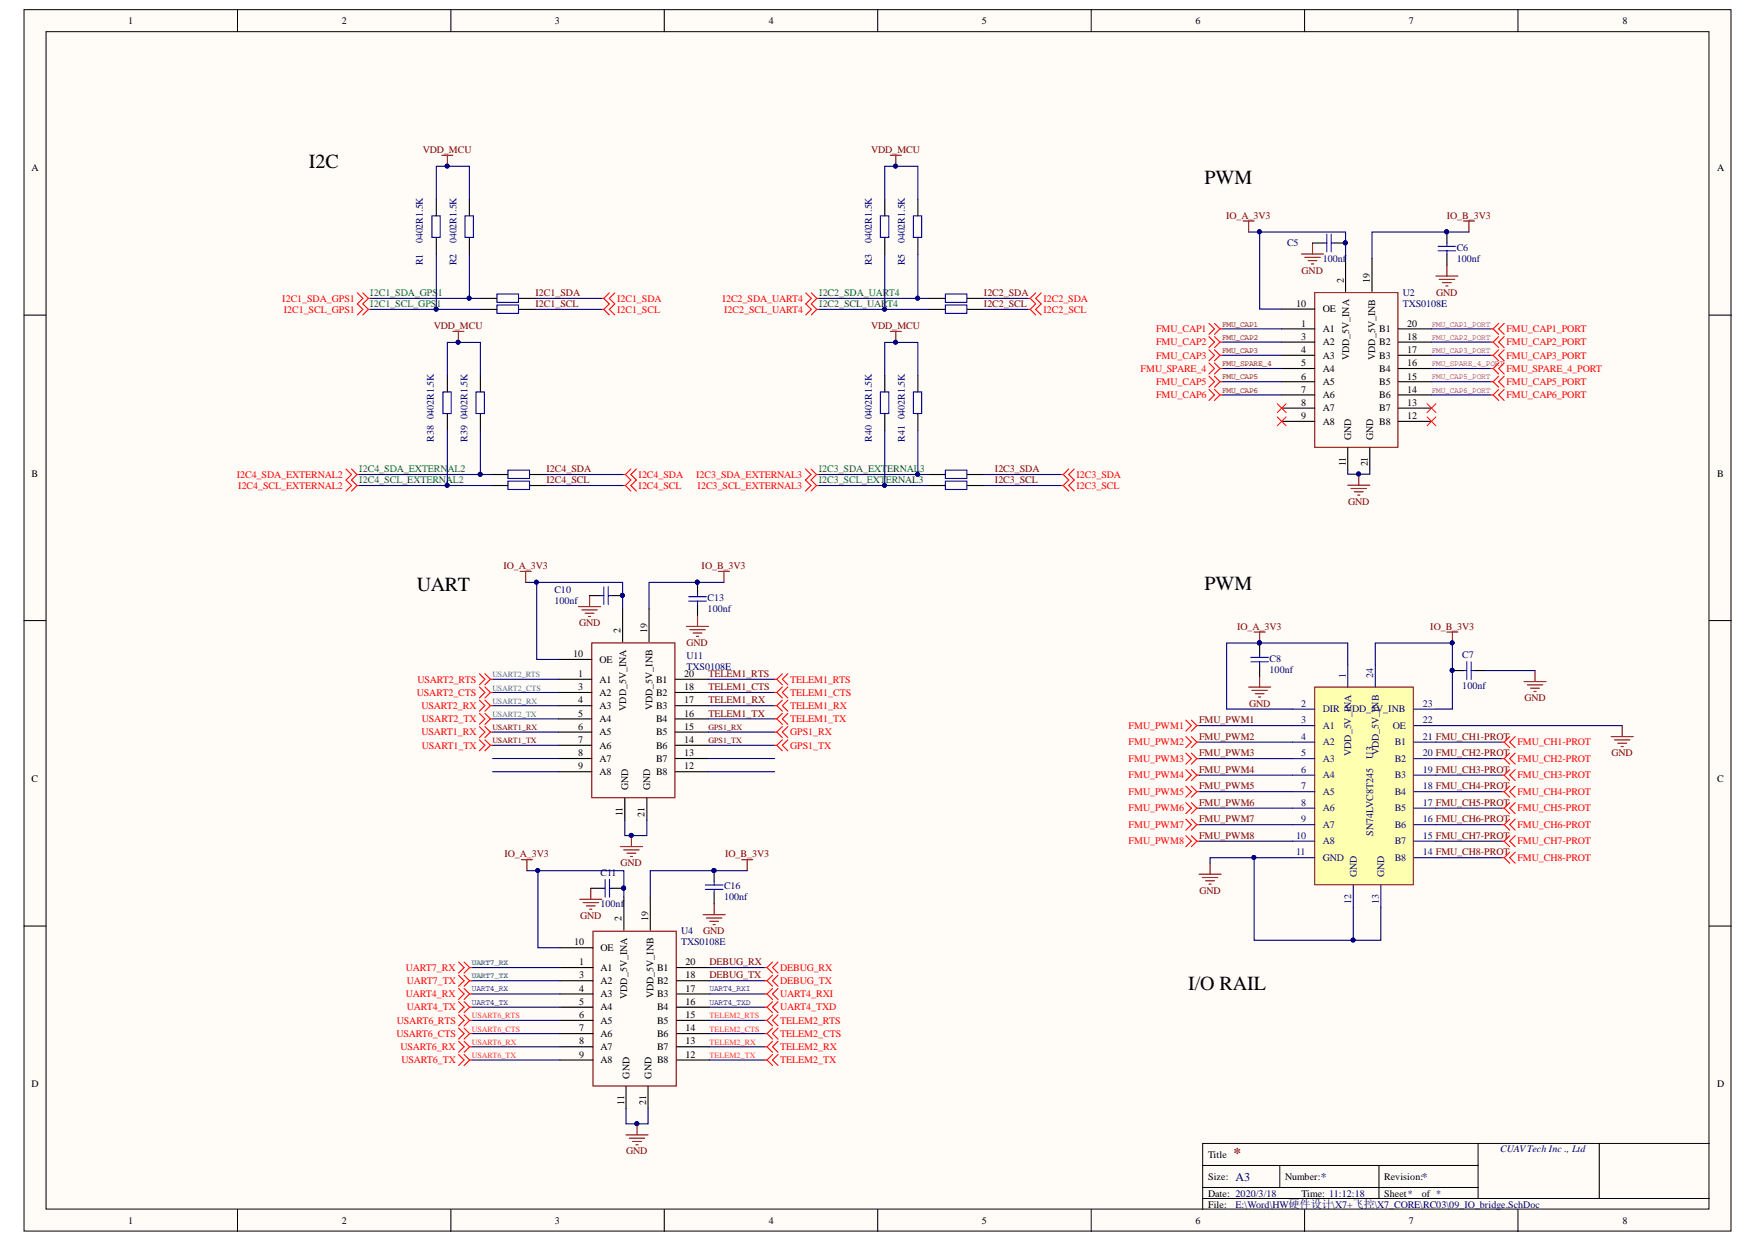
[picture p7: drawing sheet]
<svg xmlns="http://www.w3.org/2000/svg" width="297mm" height="210mm" viewBox="0 0 297 210" stroke-linecap="round" stroke-linejoin="round" font-family="sans-serif">
<g fill="#fffcf8" stroke="#000" stroke-width=".17">
<path d="M4.1 1.6h288.5v206.5h-288.5z"/>
<path d="M7.8 5.4h281.1v198.9h-281.1z"/>
</g>
<g fill="none" stroke="#000" stroke-width=".17">
<path d="M40.2 1.6v3.8M76.2 1.6v3.8M112.3 1.6v3.8M148.4 1.6v3.8M184.5 1.6v3.8M220.6 1.6v3.8M256.6 1.6v3.8M4.1 53.3h3.7M289 53.3h3.7M4.1 104.9h3.7M289 104.9h3.7M4.1 156.5h3.7"/>
<path d="M289 156.5h3.7M203.3 197h46.6M216.4 197v3.7M233.1 197v5.6M249.9 193.2v9.4M270.4 193.2h-67.1v11.2M289 193.2h-18.6v9.4M40.2 204.4v3.7M76.2 204.4v3.7M112.3 204.4v3.7M148.4 204.4v3.7M184.5 204.4v3.7"/>
<path d="M203.3 202.6h85.7M203.3 200.7h46.6M220.6 204.4v3.7M256.6 204.4v3.7"/>
</g>
<path d="M73 36.5h1.4v3.6h-1.4zM78.6 36.5h1.4v3.6h-1.4zM148.8 36.5h1.5v3.6h-1.5zM154.4 36.5h1.4v3.6h-1.4zM74.9 66.2h1.4v3.7h-1.4zM80.5 66.2h1.4v3.7h-1.4zM148.8 66.2h1.5v3.7h-1.5zM154.4 66.2h1.4v3.7h-1.4z" fill="none" stroke="#0000bf" stroke-width=".19"/>
<g fill="none" stroke="#000" stroke-width=".19">
<path d="M73.8 33.7v2.8M79.4 33.7v2.8M149.6 33.7v2.8M155.2 33.7v2.8M73.8 40.2v2.8M79.4 40.2v2.8M149.6 40.2v2.8M155.2 40.2v2.8M75.6 63.5v2.7M75.6 70v2.8M81.2 63.5v2.7M81.2 70v2.8"/>
<path d="M149.6 63.5v2.7M149.6 70v2.8M155.2 63.5v2.7M155.2 70v2.8M117.9 98.4v1.9M94.5 119.3h5.5M94.5 117h5.5M94.5 114.8h5.5M94.5 111.4h5.5M99.7 100.7h1.8M103.4 100.7h1.9M105.3 102.9v5.6"/>
<path d="M109.7 102.9v5.6M114.2 119.3h5.6M114.2 117h5.6M114.2 114.8h5.6M117.9 102.1v1.9M94.5 121.5h5.5M94.5 130.4h5.5M94.5 128.2h5.5M94.5 126h5.5M94.5 123.7h5.5M105.6 134.9v3.7M109.4 134.9v3.7"/>
<path d="M114.2 121.5h5.6M114.2 130.4h5.6M114.2 128.2h5.6M114.2 126h5.6M114.2 123.7h5.6M99.9 150.1h1.8M103.6 150.1h1.9M105.5 151.6v5.6M109.9 151.6v5.6M120.7 147.1v1.9M120.7 150.9v1.8M94.7 170.2h5.5"/>
<path d="M94.7 168h5.5M94.7 165.8h5.5M94.7 179.1h5.5M94.7 176.9h5.5M94.7 174.7h5.5M94.7 172.5h5.5M94.7 163.5h5.5M94.7 160.2h5.5M114.4 170.2h5.6M114.4 168h5.6M114.4 165.8h5.6M114.4 179.1h5.6"/>
<path d="M114.4 176.9h5.6M114.4 174.7h5.6M114.4 172.5h5.6M114.4 163.5h5.6M105.8 183.6v3.7M109.6 183.6v3.7"/>
</g>
<g fill="none" stroke="#800000" stroke-width=".19">
<path d="M74.7 26.2h1.9M75.6 26.2v1.9M150.5 26.2h1.9M151.4 26.2v1.9M76.6 56h1.8M77.5 56v1.9M150.5 56h1.9M151.4 56v1.9M87.9 96.6h1.9M88.9 96.6v1.8M121.5 96.6h1.8M122.4 96.6v1.8"/>
<path d="M97.8 102.5h3.7M98.4 103.1h2.6M98.9 103.6h1.5M99.5 104.2h.4M99.7 100.7v1.8M100 108.7h14.1v26.1h-14.1zM116.1 105.9h3.7M116.6 106.4h2.6M117.2 107h1.5M117.7 107.5h.4M117.9 104v1.9M88.1 145.3h1.9"/>
<path d="M89.1 145.3v1.8M98 152h3.7M98.6 152.5h2.6M99.1 153.1h1.5M99.7 153.7h.4M99.9 150.1v1.9M100.2 157.4h14.1v26.1h-14.1zM104.9 143.1h3.7M105.4 143.6h2.7M106 144.2h1.5M106.6 144.7h.3M106.7 141.2v1.9"/>
<path d="M118.9 154.6h3.7M119.4 155.1h2.6M120 155.7h1.5M120.5 156.3h.4M120.7 152.7v1.9M125.4 145.3h1.9M126.3 145.3v1.8M105.8 191.8h3.8M106.4 192.4h2.6M107 192.9h1.4M107.5 193.5h.4M107.7 189.9v1.9"/>
</g>
<g fill="#000080" stroke="#000080" stroke-width=".17">
<circle cx="75.6" cy="28.1" r=".34"/>
<circle cx="77.4" cy="57.8" r=".33"/>
<circle cx="151.4" cy="57.8" r=".33"/>
<circle cx="151.4" cy="28.1" r=".33"/>
<circle cx="105.2" cy="100.6" r=".33"/>
<circle cx="117.9" cy="98.4" r=".33"/>
<circle cx="106.7" cy="141.2" r=".34"/>
<circle cx="105.4" cy="150.1" r=".34"/>
<circle cx="120.7" cy="147.1" r=".34"/>
<circle cx="107.7" cy="189.9" r=".34"/>
</g>
<g fill="none" stroke="#00f" stroke-width=".19">
<path d="M102.1 99.2v2.9M102.8 99.2v2.9M101.5 100.7h.6M102.8 100.7h.6M116.4 100.8h3M116.4 101.6h3M117.9 100.3v.5M117.9 101.6v.5M101.7 150.1h.6M102.3 148.6v3M103 148.6v3M103 150.1h.6"/>
<path d="M119.2 149.6h3M119.2 150.3h3M120.7 149v.6M120.7 150.3v.6"/>
</g>
<path d="M222.3 116.1h16.6v33.4h-16.6z" fill="#ffffb0" stroke="#800000" stroke-width=".17"/>
<g fill="none" stroke="#11037f" stroke-width=".19">
<path d="M218.5 119.8h3.8M227.9 112.4v3.7M232.5 112.4v3.7M239 119.8h3.8M218.5 122.6h3.8M218.5 125.4h3.8M218.5 128.2h3.8M218.5 131h3.8M218.5 133.8h3.8M218.5 136.6h3.8M218.5 139.4h3.8M239 122.6h3.8"/>
<path d="M239 125.4h3.8M239 128.2h3.8M239 131h3.8M239 133.8h3.8M239 136.6h3.8M239 139.4h3.8M218.5 142.2h3.8M218.5 145h3.8M228.8 149.6v3.7M233.4 149.6v3.7M239 142.2h3.8M239 145h3.8"/>
</g>
<g fill="none" stroke="#800000" stroke-width=".19">
<path d="M210.2 37.4h1.8M211.1 37.4v1.8M247.4 37.4h1.9M248.3 37.4v1.8M220 42.9h3.8M220.6 43.5h2.6M221.1 44h1.5M221.7 44.6h.4M221.9 41.1v1.8M222.3 49.4h14v26.2h-14zM242.8 46.7h3.7M243.3 47.2h2.6"/>
<path d="M243.9 47.8h1.5M244.4 48.3h.4M244.6 44.8v1.9M227.9 82h3.7M228.4 82.6h2.6M229 83.1h1.5M229.5 83.7h.4M229.7 80.1v1.9M211.1 116.1h3.7M211.7 116.7h2.6M212 106.8h1.9M212.2 117.2h1.5"/>
<path d="M212.8 117.8h.3M213 106.8v1.9M213 114.3v1.8M244.6 106.8h1.9M245.5 106.8v1.9M257.7 115.2h3.7M258.2 115.7h2.6M258.8 116.3h1.5M259.3 116.9h.4M259.5 113.3v1.9M272.4 124.5h3.7M272.9 125h2.6"/>
<path d="M273.5 125.6h1.5M274.1 126.2h.3M274.2 122.6v1.9M202.7 147.7h3.7M203.3 148.3h2.6M203.8 148.9h1.5M204.4 149.4h.4M204.6 145.9v1.8"/>
</g>
<g fill="none" stroke="#000" stroke-width=".19">
<path d="M244.6 39.2v1.9M81.2 52.3h2.8M81.2 50.4h2.8M87.7 52.3h2.8M87.7 50.4h2.8M157 52.3h2.8M157 50.4h2.8M163.5 52.3h2.8M163.5 50.4h2.8M216.7 57.8h5.6M216.7 55.6h5.6M216.7 52.2h5.6"/>
<path d="M221.9 41.1h1.9M225.6 41.1h1.9M227.5 43.7v5.6M232 43.7v5.6M236.4 57.8h5.6M236.4 55.6h5.6M244.6 42.9v1.9M216.7 62.3h5.6M216.7 60h5.6M216.7 71.2h5.6M216.7 69h5.6M216.7 66.7h5.6"/>
<path d="M216.7 64.5h5.6M227.9 75.7v3.7M231.6 75.7v3.7M236.4 62.3h5.6M236.4 60h5.6M236.4 71.2h5.6M236.4 69h5.6M236.4 66.7h5.6M236.4 64.5h5.6M83.1 82.1h2.8M83.1 80.2h2.8M89.6 82.1h2.8"/>
<path d="M89.6 80.2h2.8M157 82.1h2.8M157 80.2h2.8M163.5 82.1h2.8M163.5 80.2h2.8M213 108.7v1.8M213 112.4v1.9M245.5 113.3h1.9M249.3 113.3h1.8"/>
</g>
<g fill="#000080" stroke="#000080" stroke-width=".17">
<circle cx="245.5" cy="113.3" r=".33"/>
<circle cx="212.9" cy="108.6" r=".33"/>
<circle cx="245.5" cy="108.6" r=".33"/>
<circle cx="227.4" cy="41" r=".33"/>
<circle cx="244.6" cy="39.2" r=".33"/>
<circle cx="229.7" cy="80.1" r=".34"/>
<circle cx="73.7" cy="52.3" r=".34"/>
<circle cx="79.3" cy="50.4" r=".33"/>
<circle cx="149.5" cy="52.3" r=".33"/>
<circle cx="155.1" cy="50.4" r=".34"/>
<circle cx="151.4" cy="28.1" r=".33"/>
<circle cx="155.1" cy="80.2" r=".34"/>
<circle cx="149.5" cy="82" r=".33"/>
<circle cx="106.7" cy="141.2" r=".34"/>
<circle cx="90.9" cy="147.1" r=".34"/>
<circle cx="107.7" cy="189.9" r=".34"/>
<circle cx="212" cy="144.9" r=".33"/>
<circle cx="228.7" cy="158.9" r=".34"/>
<circle cx="212.9" cy="39.2" r=".33"/>
<circle cx="117.9" cy="98.4" r=".33"/>
<circle cx="81.2" cy="80.2" r=".34"/>
<circle cx="75.6" cy="82" r=".34"/>
<circle cx="120.7" cy="147.1" r=".34"/>
<circle cx="90.7" cy="98.4" r=".33"/>
<circle cx="77.4" cy="57.8" r=".33"/>
<circle cx="75.6" cy="28.1" r=".34"/>
<circle cx="151.4" cy="57.8" r=".33"/>
<circle cx="105.2" cy="100.6" r=".33"/>
<circle cx="105.4" cy="150.1" r=".34"/>
</g>
<g fill="none" stroke="#00f" stroke-width=".19">
<path d="M224.3 39.6v3M225.1 39.6v3M223.8 41.1h.5M225.1 41.1h.5M243.1 41.6h3M243.1 42.4h3M244.6 41.1v.5M244.6 42.4v.5M211.5 111.1h2.9M211.5 111.8h2.9M213 110.5v.6M213 111.8v.6"/>
<path d="M247.4 113.3h.6M248 111.8v3M248.7 111.8v3M248.7 113.3h.6"/>
</g>
<path d="M84 51.5h3.7v1.5h-3.7zM84 49.7h3.7v1.4h-3.7zM159.8 51.5h3.7v1.5h-3.7zM159.8 49.7h3.7v1.4h-3.7zM85.9 79.5h3.6v1.4h-3.6zM159.8 79.5h3.7v1.4h-3.7zM85.9 81.3h3.6v1.4h-3.6zM159.8 81.3h3.7v1.4h-3.7z" fill="none" stroke="#0000bf" stroke-width=".19"/>
<path d="M215.9 68.2l1.5 1.5M215.9 70.5l1.5 1.5M217.4 68.2l-1.5 1.5M217.4 70.5l-1.5 1.5M241.3 68.2l1.5 1.5M241.3 70.5l1.5 1.5M242.8 68.2l-1.5 1.5M242.8 70.5l-1.5 1.5" fill="none" stroke="#f00" stroke-width=".17"/>
<g fill="none" stroke="#f00" stroke-width=".19">
<path d="M60.4 49.5l.9 .9-.9 1 .9 .9-.9 .9M61.3 49.5l1 .9M62.3 50.4h.3M62.3 52.3h.3M62.3 52.3l-1 .9M62.3 50.4l-1 1 1 .9M101.7 50.4h.4M101.7 52.3h.4M102.1 50.4l.9 1-.9 .9M102.1 52.3l.9 .9M103 49.5l-.9 .9M103.9 49.5l-.9 .9 .9 1-.9 .9 .9 .9"/>
<path d="M136.2 49.5l1 .9-1 1 1 .9-1 .9M137.2 49.5l.9 .9M138.1 50.4l-.9 1 .9 .9M138.1 50.4h.4M138.1 52.3l-.9 .9M138.1 52.3h.4M173.8 50.4h.4M173.8 52.3h.4M174.2 50.4l.9 1-.9 .9M174.2 52.3l.9 .9M175.1 49.5l-.9 .9M176 49.5l-.9 .9 .9 1-.9 .9 .9 .9"/>
<path d="M204.4 54.7l.9 .9-.9 .9M204.4 56.9l.9 .9-.9 .9M204.4 59.1l.9 .9-.9 1M205.3 54.7l1 .9M205.3 56.9l1 .9M205.3 59.1l1 .9M206.3 55.6h.3M206.3 57.8h.3M206.3 55.6l-1 .9M206.3 57.8l-1 .9M252.1 55.6h.3M252.1 57.8h.3"/>
<path d="M252.4 55.6l1 .9M252.4 57.8l1 .9M253.4 54.7l-1 .9M253.4 56.9l-1 .9M253.4 59.1l-1 .9M254.3 54.7l-.9 .9 .9 .9M254.3 56.9l-.9 .9 .9 .9M254.3 59.1l-.9 .9 .9 1M58.5 79.3l.9 .9-.9 .9 .9 1-.9 .9M59.4 79.3l1 .9M106.7 79.3l-1 .9M107.6 79.3l-.9 .9 .9 .9-.9 1 .9 .9"/>
<path d="M136.2 79.3l.9 .9-.9 .9 .9 1-.9 .9M137.1 79.3l.9 .9M180.7 79.3l-.9 .9M181.6 79.3l-.9 .9 .9 .9-.9 1 .9 .9M204.4 61.4l.9 .9-.9 .9M204.4 63.6l.9 .9-.9 .9M204.4 65.8l.9 .9-.9 1M205.3 61.4l1 .9M205.3 63.6l1 .9M205.3 65.8l1 .9M206.3 60h.3M206.3 62.3h.3"/>
<path d="M206.3 64.5h.3M206.3 66.7h.3M206.3 60l-1 1M206.3 62.3l-1 .9M206.3 64.5l-1 .9M206.3 66.7l-1 1M252.1 60h.3M252.1 62.3h.3M252.1 64.5h.3M252.1 66.7h.3M252.4 60l1 1M252.4 62.3l1 .9"/>
<path d="M252.4 64.5l1 .9M252.4 66.7l1 1M253.4 61.4l-1 .9M253.4 63.6l-1 .9M253.4 65.8l-1 .9M254.3 61.4l-.9 .9 .9 .9M254.3 63.6l-.9 .9 .9 .9M254.3 65.8l-.9 .9 .9 1M60.4 80.2h.3M60.4 82.1h.3M60.4 80.2l-1 .9 1 1M60.4 82.1l-1 .9"/>
<path d="M105.4 80.2h.3M105.4 82.1h.3M105.7 80.2l1 .9-1 1M105.7 82.1l1 .9M138 80.2l-.9 .9 .9 1M138 80.2h.4M138 82.1l-.9 .9M138 82.1h.4M179.4 80.2h.4M179.4 82.1h.4M179.8 80.2l.9 .9-.9 1M179.8 82.1l.9 .9"/>
<path d="M81 118.3l1 1-1 .9M81 116.1l1 .9-1 1M81 113.9l1 .9-1 .9M82 118.3l.9 1M82 116.1l.9 .9M82 113.9l.9 .9M82.9 119.3l-.9 .9M82.9 119.3h.4M82.9 117l-.9 1M82.9 117h.4M82.9 114.8l-.9 .9M82.9 114.8h.4"/>
<path d="M131 119.3h.3M131 117h.3M131 114.8h.3M131.3 119.3l1 .9M131.3 117l1 1M131.3 114.8l1 .9M132.3 118.3l-1 1M132.3 116.1l-1 .9M132.3 113.9l-1 .9M133.2 118.3l-.9 1 .9 .9M133.2 116.1l-.9 .9 .9 1M133.2 113.9l-.9 .9 .9 .9"/>
<path d="M81 125l1 1-1 .9M81 122.8l1 .9-1 1M81 120.6l1 .9-1 .9M82 125l.9 1M82 122.8l.9 .9M82 120.6l.9 .9M82.9 126l-.9 .9M82.9 126h.4M82.9 123.7l-.9 1M82.9 123.7h.4M82.9 121.5l-.9 .9M82.9 121.5h.4"/>
<path d="M131 126h.3M131 123.7h.3M131 121.5h.3M131.3 126l1 .9M131.3 123.7l1 1M131.3 121.5l1 .9M132.3 125l-1 1M132.3 122.8l-1 .9M132.3 120.6l-1 .9M133.2 125l-.9 1 .9 .9M133.2 122.8l-.9 .9 .9 1M133.2 120.6l-.9 .9 .9 .9"/>
<path d="M200.5 138.4l.9 1-.9 .9M200.5 135.7l.9 .9-.9 .9M200.5 132.9l.9 .9-.9 .9M200.5 130.1l.9 .9-.9 .9M200.5 127.3l.9 .9-.9 .9M200.5 124.5l.9 .9-.9 1M200.5 121.7l.9 .9-.9 1M201.4 138.4l.9 1M201.4 135.7l.9 .9M201.4 132.9l.9 .9M201.4 130.1l.9 .9M201.4 127.3l.9 .9"/>
<path d="M201.4 124.5l.9 .9M201.4 121.7l.9 .9M202.3 125.4h.4M202.3 128.2h.4M202.3 131h.4M202.3 133.8h.4M202.3 136.6h.4M202.3 139.4h.4M202.3 139.4l-.9 .9M202.3 136.6l-.9 .9M202.3 133.8l-.9 .9M202.3 131l-.9 .9"/>
<path d="M202.3 128.2l-.9 .9M202.3 125.4l-.9 1M202.3 122.6l-.9 1M202.3 122.6h.4M253.9 125.4h.4M253.9 128.2h.4M253.9 131h.4M253.9 133.8h.4M253.9 136.6h.4M253.9 139.4h.4M254.3 125.4l.9 1M254.3 128.2l.9 .9"/>
<path d="M254.3 131l.9 .9M254.3 133.8l.9 .9M254.3 136.6l.9 .9M254.3 139.4l.9 .9M255.2 124.5l-.9 .9M255.2 127.3l-.9 .9M255.2 130.1l-.9 .9M255.2 132.9l-.9 .9M255.2 135.7l-.9 .9M255.2 138.4l-.9 1M256.2 124.5l-1 .9 1 1M256.2 127.3l-1 .9 1 .9"/>
<path d="M256.2 130.1l-1 .9 1 .9M256.2 132.9l-1 .9 1 .9M256.2 135.7l-1 .9 1 .9M256.2 138.4l-1 1 1 .9M200.5 141.2l.9 1-.9 .9M201.4 141.2l.9 1M202.3 142.2h.4M202.3 142.2l-.9 .9M253.9 142.2h.4M253.9 145h.4M254.3 142.2l.9 .9M254.3 145l.9 .9"/>
<path d="M255.2 141.2l-.9 1M255.2 144l-.9 1M256.2 141.2l-1 1 1 .9M256.2 144l-1 1 1 .9M77.5 162.6l1 .9-1 1M77.5 164.8l1 1-1 .9M77.5 167.1l1 .9-1 .9M77.5 169.3l1 .9-1 .9M77.5 171.5l1 1-1 .9M77.5 173.8l1 .9-1 .9M77.5 176l1 .9-1 .9M77.5 178.2l1 .9-1 1"/>
<path d="M78.5 162.6l.9 .9M78.5 164.8l.9 1M78.5 167.1l.9 .9M78.5 169.3l.9 .9M78.5 171.5l.9 1M78.5 173.8l.9 .9M78.5 176l.9 .9M78.5 178.2l.9 .9M79.4 163.5h.4M79.4 165.8h.4M79.4 168h.4M79.4 170.2h.4"/>
<path d="M79.4 172.5h.4M79.4 174.7h.4M79.4 176.9h.4M79.4 179.1h.4M79.4 163.5l-.9 1M79.4 165.8l-.9 .9M79.4 168l-.9 .9M79.4 170.2l-.9 .9M79.4 172.5l-.9 .9M79.4 174.7l-.9 .9M79.4 176.9l-.9 .9M79.4 179.1l-.9 1"/>
<path d="M129.3 163.5h.4M129.3 165.8h.4M129.3 168h.4M129.3 170.2h.4M129.3 172.5h.4M129.3 174.7h.4M129.3 176.9h.4M129.3 179.1h.4M129.7 163.5l.9 1M129.7 165.8l.9 .9M129.7 168l.9 .9M129.7 170.2l.9 .9"/>
<path d="M129.7 172.5l.9 .9M129.7 174.7l.9 .9M129.7 176.9l.9 .9M129.7 179.1l.9 1M130.6 162.6l-.9 .9M130.6 164.8l-.9 1M130.6 167.1l-.9 .9M130.6 169.3l-.9 .9M130.6 171.5l-.9 1M130.6 173.8l-.9 .9M130.6 176l-.9 .9M130.6 178.2l-.9 .9"/>
<path d="M131.5 162.6l-.9 .9 .9 1M131.5 164.8l-.9 1 .9 .9M131.5 167.1l-.9 .9 .9 .9M131.5 169.3l-.9 .9 .9 .9M131.5 171.5l-.9 1 .9 .9M131.5 173.8l-.9 .9 .9 .9M131.5 176l-.9 .9 .9 .9M131.5 178.2l-.9 .9 .9 1"/>
</g>
<g fill="none" stroke="#000080" stroke-width=".19">
<path d="M73.8 33.7v-5.6h5.6v5.6M149.6 33.7v-5.6h5.6v5.6M211.1 39.2h16.4v4.5M213 39.2v13h3.7M248.3 39.2h-16.3v4.5M62.6 52.3h18.6M62.6 50.4h18.6M73.8 43v9.3M79.4 43v7.4M90.5 50.4h11.2M90.5 52.3h11.2M138.5 52.3h18.5"/>
<path d="M138.5 50.4h18.5M149.6 43v9.3M155.2 43v7.4M166.3 50.4h7.5M166.3 52.3h7.5M206.6 55.6h10.1M206.6 57.8h10.1M242 55.6h10.1M242 57.8h10.1M75.6 72.8v9.3h7.5M75.6 63.5v-5.6h5.6v5.6M81.2 72.8v7.4h1.9"/>
<path d="M149.6 72.8v9.3h7.4M149.6 63.5v-5.6h5.6v5.6M155.2 72.8v7.4h1.8M206.6 66.7h10.1M206.6 60h10.1M206.6 64.5h10.1M206.6 62.3h10.1M227.9 79.4v.7h3.7v-.7M242 66.7h10.1M242 60h10.1M242 64.5h10.1M242 62.3h10.1"/>
<path d="M60.7 80.2h20.5M60.7 82.1h14.9M88.9 98.4h16.4v4.5M90.7 98.4v13h3.8M92.4 80.2h13M92.4 82.1h13M122.4 98.4h-12.7v4.5M138.4 80.2h16.8M138.4 82.1h11.2M166.3 80.2h13.1M166.3 82.1h13.1M83.3 117h11.2"/>
<path d="M83.3 119.3h11.2M83.3 114.8h11.2M119.8 117h11.2M119.8 119.3h11.2M119.8 114.8h11.2M227.9 112.4v-3.7h-20.5v11.1h11.1M232.5 112.4v-3.7h13v11.1h-2.7M251.1 113.3h8.4M83.3 121.5h11.2M83.3 130.4h11.2M83.3 128.2h11.2M83.3 126h11.2"/>
<path d="M83.3 123.7h11.2M105.6 138.6v2.6h3.8v-2.6M119.8 121.5h11.2M119.8 130.4h11.2M119.8 128.2h11.2M119.8 126h11.2M119.8 123.7h11.2M202.7 122.6h15.8M202.7 125.4h15.8M202.7 128.2h15.8M202.7 131h15.8M202.7 133.8h15.8"/>
<path d="M202.7 136.6h15.8M202.7 139.4h15.8M242.8 122.6h31.4M242.8 125.4h11.1M242.8 128.2h11.1M242.8 131h11.1M242.8 133.8h11.1M242.8 136.6h11.1M242.8 139.4h11.1M89.1 147.1h16.4v4.5M90.9 147.1v13.1h3.8M126.3 147.1h-16.4v4.5"/>
<path d="M202.7 142.2h15.8M212 145h-7.4v.9M218.5 145h-6.5v13.9h16.8v-5.6M233.4 153.3v5.6h-4.6M242.8 142.2h11.1M242.8 145h11.1M79.8 179.1h14.9M79.8 176.9h14.9M79.8 174.7h14.9M79.8 172.5h14.9M79.8 170.2h14.9M79.8 168h14.9"/>
<path d="M79.8 165.8h14.9M79.8 163.5h14.9M120 179.1h9.3M120 176.9h9.3M120 174.7h9.3M120 172.5h9.3M120 170.2h9.3M120 168h9.3M120 165.8h9.3M120 163.5h9.3M105.8 187.3v2.6h3.8v-2.6"/>
</g>
<g font-size="3.4">
<text x="52.2" y="28.3">I2C</text>
<text x="203.6" y="31">PWM</text>
<text x="70.5" y="99.8">UART</text>
<text x="203.6" y="99.7">PWM</text>
<text x="200.9" y="167.4">I/O RAIL</text>
</g>
<text font-size="2.5" fill="#800000" x="208.6" y="195.7">*</text>
<g font-size="2" fill="#000080">
<text x="208.9" y="199.5">A3</text>
<text x="223.3" y="199.5">*</text>
<text x="240.4" y="199.5">*</text>
</g>
<g font-size="1.7">
<text x="21.7" y="4.1">1</text>
<text x="57.8" y="4.1">2</text>
<text x="93.8" y="4.1">3</text>
<text x="130" y="4.1">4</text>
<text x="166" y="4.1">5</text>
<text x="202.1" y="4.1">6</text>
<text x="238.2" y="4.1">7</text>
<text x="274.3" y="4.1">8</text>
<text x="5.3" y="28.9">A</text>
<text x="290.3" y="28.9">A</text>
<text x="227.2" y="47.8" transform="rotate(-90 227.2 47.8)">2</text>
<text x="231.6" y="47.8" transform="rotate(-90 231.6 47.8)">19</text>
<text x="219.1" y="51.8">10</text>
<text x="223.6" y="52.8">OE</text>
<text x="220" y="59.7">4</text>
<text x="220" y="57.4">3</text>
<text x="220" y="55.2">1</text>
<text x="223.6" y="58.3">A2</text>
<text x="223.6" y="56.1">A1</text>
<text x="233.2" y="58.3">B2</text>
<text x="233.2" y="56.1">B1</text>
<text x="237.9" y="57.4">18</text>
<text x="237.9" y="59.7">17</text>
<text x="237.9" y="55.2">20</text>
<text x="220" y="61.9">5</text>
<text x="220" y="64.2">6</text>
<text x="223.6" y="62.8">A4</text>
<text x="223.6" y="60.6">A3</text>
<text x="223.6" y="65.1">A5</text>
<text x="228.1" y="60.9" transform="rotate(-90 228.1 60.9)">VDD_5V_INA</text>
<text x="232.5" y="60.8" transform="rotate(-90 232.5 60.8)">VDD_5V_INB</text>
<text x="233.2" y="60.6">B3</text>
<text x="233.2" y="62.8">B4</text>
<text x="233.2" y="65.1">B5</text>
<text x="237.9" y="61.9">16</text>
<text x="237.9" y="64.2">15</text>
<text x="220" y="70.8">9</text>
<text x="220" y="68.6">8</text>
<text x="220" y="66.4">7</text>
<text x="223.6" y="71.8">A8</text>
<text x="223.6" y="69.5">A7</text>
<text x="223.6" y="67.3">A6</text>
<text x="233.2" y="67.3">B6</text>
<text x="233.2" y="69.5">B7</text>
<text x="233.2" y="71.8">B8</text>
<text x="237.9" y="66.4">14</text>
<text x="237.9" y="68.6">13</text>
<text x="237.9" y="70.8">12</text>
<text x="228.4" y="74.4" transform="rotate(-90 228.4 74.4)">GND</text>
<text x="232.2" y="74.4" transform="rotate(-90 232.2 74.4)">GND</text>
<text x="5.3" y="80.6">B</text>
<text x="227.5" y="78.8" transform="rotate(-90 227.5 78.8)">11</text>
<text x="231.2" y="78.8" transform="rotate(-90 231.2 78.8)">21</text>
<text x="290.3" y="80.6">B</text>
<text x="104.9" y="106.9" transform="rotate(-90 104.9 106.9)">2</text>
<text x="109.4" y="106.9" transform="rotate(-90 109.4 106.9)">19</text>
<text x="96.9" y="111.1">10</text>
<text x="101.4" y="112">OE</text>
<text x="97.7" y="118.9">4</text>
<text x="97.7" y="116.7">3</text>
<text x="97.7" y="114.5">1</text>
<text x="101.4" y="119.8">A3</text>
<text x="101.4" y="117.6">A2</text>
<text x="101.4" y="115.4">A1</text>
<text x="110.9" y="117.6">B2</text>
<text x="110.9" y="119.8">B3</text>
<text x="110.9" y="115.4">B1</text>
<text x="115.7" y="116.7">18</text>
<text x="115.7" y="118.9">17</text>
<text x="115.7" y="114.5">20</text>
<text x="97.7" y="121.1">5</text>
<text x="97.7" y="125.6">7</text>
<text x="97.7" y="123.3">6</text>
<text x="101.4" y="122.1">A4</text>
<text x="101.4" y="124.3">A5</text>
<text x="105.8" y="120.1" transform="rotate(-90 105.8 120.1)">VDD_5V_INA</text>
<text x="110.3" y="120" transform="rotate(-90 110.3 120)">VDD_5V_INB</text>
<text x="110.9" y="122.1">B4</text>
<text x="110.9" y="124.3">B5</text>
<text x="115.7" y="121.1">16</text>
<text x="115.7" y="123.3">15</text>
<text x="115.7" y="125.6">14</text>
<text x="97.7" y="130">9</text>
<text x="97.7" y="127.8">8</text>
<text x="101.4" y="131">A8</text>
<text x="101.4" y="128.8">A7</text>
<text x="101.4" y="126.6">A6</text>
<text x="110.9" y="126.6">B6</text>
<text x="110.9" y="128.8">B7</text>
<text x="110.9" y="131">B8</text>
<text x="115.7" y="127.8">13</text>
<text x="115.7" y="130">12</text>
<text x="5.3" y="132.2">C</text>
<text x="105.2" y="138" transform="rotate(-90 105.2 138)">11</text>
<text x="106.2" y="133.6" transform="rotate(-90 106.2 133.6)">GND</text>
<text x="109.9" y="133.6" transform="rotate(-90 109.9 133.6)">GND</text>
<text x="290.3" y="132.2">C</text>
<text x="109" y="138.1" transform="rotate(-90 109 138.1)">21</text>
<text x="105.1" y="155.7" transform="rotate(-90 105.1 155.7)">2</text>
<text x="109.6" y="155.7" transform="rotate(-90 109.6 155.7)">19</text>
<text x="97" y="159.8">10</text>
<text x="101.5" y="160.7">OE</text>
<text x="97.9" y="167.6">4</text>
<text x="97.9" y="165.4">3</text>
<text x="97.9" y="163.2">1</text>
<text x="101.5" y="166.3">A2</text>
<text x="101.5" y="164.1">A1</text>
<text x="111.1" y="166.3">B2</text>
<text x="111.1" y="164.1">B1</text>
<text x="115.9" y="165.4">18</text>
<text x="115.9" y="167.6">17</text>
<text x="115.9" y="163.2">20</text>
<text x="97.9" y="169.8">5</text>
<text x="97.9" y="172.1">6</text>
<text x="101.5" y="170.8">A4</text>
<text x="101.5" y="168.6">A3</text>
<text x="101.5" y="173.1">A5</text>
<text x="106" y="168.8" transform="rotate(-90 106 168.8)">VDD_5V_INA</text>
<text x="110.5" y="168.7" transform="rotate(-90 110.5 168.7)">VDD_5V_INB</text>
<text x="111.1" y="168.6">B3</text>
<text x="111.1" y="170.8">B4</text>
<text x="111.1" y="173.1">B5</text>
<text x="115.9" y="169.8">16</text>
<text x="115.9" y="172.1">15</text>
<text x="97.9" y="178.8">9</text>
<text x="97.9" y="176.5">8</text>
<text x="97.9" y="174.3">7</text>
<text x="101.5" y="179.7">A8</text>
<text x="101.5" y="177.4">A7</text>
<text x="101.5" y="175.2">A6</text>
<text x="111.1" y="175.2">B6</text>
<text x="111.1" y="177.4">B7</text>
<text x="111.1" y="179.7">B8</text>
<text x="115.9" y="174.3">14</text>
<text x="115.9" y="176.5">13</text>
<text x="115.9" y="178.8">12</text>
<text x="5.3" y="183.8">D</text>
<text x="106.4" y="182.3" transform="rotate(-90 106.4 182.3)">GND</text>
<text x="110.2" y="182.3" transform="rotate(-90 110.2 182.3)">GND</text>
<text x="290.3" y="183.8">D</text>
<text x="105.5" y="186.7" transform="rotate(-90 105.5 186.7)">11</text>
<text x="109.2" y="186.7" transform="rotate(-90 109.2 186.7)">21</text>
<text x="204.2" y="195.7">Title</text>
<text x="204.2" y="199.4">Size:</text>
<text x="204.2" y="202.2">Date: 2020/3/18</text>
<text x="217.3" y="199.4">Number:</text>
<text x="220.1" y="202.2">Time: 11:12:18</text>
<text x="234" y="199.4">Revision:</text>
<text x="234" y="202.2">Sheet*</text>
<text x="240.4" y="202.2">of *</text>
<text x="21.7" y="206.9">1</text>
<text x="57.8" y="206.9">2</text>
<text x="93.8" y="206.9">3</text>
<text x="130" y="206.9">4</text>
<text x="166" y="206.9">5</text>
<text x="202.1" y="206.9">6</text>
<text x="204.2" y="204.1">File:</text>
<text x="238.2" y="206.9">7</text>
<text x="274.3" y="206.9">8</text>
</g>
<g font-size="1.7" fill="#800000">
<text x="71.5" y="25.9">VDD_MCU</text>
<text x="147.3" y="25.9">VDD_MCU</text>
<text x="207.3" y="37">IO_A_3V3</text>
<text x="244.6" y="37">IO_B_3V3</text>
<text x="220.1" y="46.3">GND</text>
<text x="90.5" y="51.9">I2C1_SCL</text>
<text x="90.5" y="50.1">I2C1_SDA</text>
<text x="166.3" y="50.1">I2C2_SDA</text>
<text x="166.3" y="51.9">I2C2_SCL</text>
<text x="242.8" y="50">GND</text>
<text x="73.4" y="55.6">VDD_MCU</text>
<text x="147.3" y="55.6">VDD_MCU</text>
<text x="92.4" y="81.7">I2C4_SCL</text>
<text x="92.4" y="79.8">I2C4_SDA</text>
<text x="168.2" y="79.8">I2C3_SDA</text>
<text x="168.2" y="81.7">I2C3_SCL</text>
<text x="227.9" y="85.4">GND</text>
<text x="85.1" y="96.2">IO_A_3V3</text>
<text x="118.6" y="96.2">IO_B_3V3</text>
<text x="97.9" y="105.8">GND</text>
<text x="209.1" y="106.4">IO_A_3V3</text>
<text x="241.8" y="106.4">IO_B_3V3</text>
<text x="116.1" y="109.2">GND</text>
<text x="119.8" y="118.9">TELEM1_RX</text>
<text x="119.8" y="116.7">TELEM1_CTS</text>
<text x="119.8" y="114.5">TELEM1_RTS</text>
<text x="211.2" y="119.5">GND</text>
<text x="257.7" y="118.5">GND</text>
<text x="119.8" y="121.1">TELEM1_TX</text>
<text x="202.7" y="125">FMU_PWM2</text>
<text x="202.7" y="122.2">FMU_PWM1</text>
<text x="202.7" y="130.6">FMU_PWM4</text>
<text x="202.7" y="127.8">FMU_PWM3</text>
<text x="272.4" y="127.8">GND</text>
<text x="202.7" y="136.2">FMU_PWM6</text>
<text x="202.7" y="133.4">FMU_PWM5</text>
<text x="202.7" y="141.8">FMU_PWM8</text>
<text x="202.7" y="139">FMU_PWM7</text>
<text x="85.3" y="144.9">IO_A_3V3</text>
<text x="104.9" y="146.4">GND</text>
<text x="122.6" y="144.9">IO_B_3V3</text>
<text x="98.1" y="155.4">GND</text>
<text x="202.8" y="151.1">GND</text>
<text x="118.9" y="157.9">GND</text>
<text x="120" y="163.2">DEBUG_RX</text>
<text x="120" y="165.4">DEBUG_TX</text>
<text x="105.8" y="195.1">GND</text>
</g>
<g font-size="1.7" fill="#000080">
<text x="71.5" y="41.1" transform="rotate(-90 71.5 41.1)">0402R1.5K</text>
<text x="77.2" y="41.1" transform="rotate(-90 77.2 41.1)">0402R1.5K</text>
<text x="147.4" y="41.1" transform="rotate(-90 147.4 41.1)">0402R1.5K</text>
<text x="153" y="41.1" transform="rotate(-90 153 41.1)">0402R1.5K</text>
<text x="217.6" y="41.6">C5</text>
<text x="71.5" y="44.8" transform="rotate(-90 71.5 44.8)">R1</text>
<text x="77.2" y="44.8" transform="rotate(-90 77.2 44.8)">R2</text>
<text x="147.4" y="44.8" transform="rotate(-90 147.4 44.8)">R3</text>
<text x="153" y="44.8" transform="rotate(-90 153 44.8)">R5</text>
<text x="223.6" y="44.2">100nf</text>
<text x="246.3" y="42.4">C6</text>
<text x="246.3" y="44.2">100nf</text>
<text x="237.1" y="50">U2</text>
<text x="237.1" y="51.8">TXS0108E</text>
<text x="73.4" y="70.8" transform="rotate(-90 73.4 70.8)">0402R1.5K</text>
<text x="79" y="70.8" transform="rotate(-90 79 70.8)">0402R1.5K</text>
<text x="147.4" y="70.8" transform="rotate(-90 147.4 70.8)">0402R1.5K</text>
<text x="153" y="70.8" transform="rotate(-90 153 70.8)">0402R1.5K</text>
<text x="73.4" y="74.7" transform="rotate(-90 73.4 74.7)">R38</text>
<text x="79" y="74.7" transform="rotate(-90 79 74.7)">R39</text>
<text x="147.4" y="74.7" transform="rotate(-90 147.4 74.7)">R40</text>
<text x="153" y="74.7" transform="rotate(-90 153 74.7)">R41</text>
<text x="93.7" y="100.3">C10</text>
<text x="119.6" y="101.6">C13</text>
<text x="93.7" y="102.1">100nf</text>
<text x="119.6" y="103.5">100nf</text>
<text x="116.1" y="111.4">U11</text>
<text x="116.1" y="113.3">TXS0108E</text>
<text x="214.6" y="111.8">C8</text>
<text x="214.6" y="113.7">100nf</text>
<text x="247.2" y="111.3">C7</text>
<text x="247.2" y="116.5">100nf</text>
<text x="232.2" y="128.2" transform="rotate(-90 232.2 128.2)">U3</text>
<text x="232.2" y="141.3" transform="rotate(-90 232.2 141.3)">SN74LVC8T245</text>
<text x="101.5" y="148.1">C11</text>
<text x="101.5" y="153.3">100nf</text>
<text x="122.4" y="150.3">C16</text>
<text x="122.4" y="152.2">100nf</text>
<text x="115.1" y="157.9">U4</text>
<text x="115.1" y="159.8">TXS0108E</text>
<text x="253.6" y="194.8">CUAVTech Inc ., Ltd</text>
<text x="208.9" y="204.1">E:\Word\HW硬件设计\X7+飞控\X7_CORE\RC03\09_IO_bridge.SchDoc</text>
</g>
<g font-size="1.7" fill="#f00">
<text x="47.7" y="51">I2C1_SDA_GPS1</text>
<text x="48" y="52.8">I2C1_SCL_GPS1</text>
<text x="104.3" y="51">I2C1_SDA</text>
<text x="104.3" y="52.8">I2C1_SCL</text>
<text x="122.2" y="51">I2C2_SDA_UART4</text>
<text x="122.4" y="52.8">I2C2_SCL_UART4</text>
<text x="176.4" y="51">I2C2_SDA</text>
<text x="176.4" y="52.8">I2C2_SCL</text>
<text x="195.4" y="56.1">FMU_CAP1</text>
<text x="195.4" y="58.3">FMU_CAP2</text>
<text x="254.7" y="56.1">FMU_CAP1_PORT</text>
<text x="254.7" y="58.3">FMU_CAP2_PORT</text>
<text x="192.8" y="62.8">FMU_SPARE_4</text>
<text x="195.4" y="60.6">FMU_CAP3</text>
<text x="195.4" y="65.1">FMU_CAP5</text>
<text x="254.7" y="60.6">FMU_CAP3_PORT</text>
<text x="254.7" y="62.8">FMU_SPARE_4_PORT</text>
<text x="254.7" y="65.1">FMU_CAP5_PORT</text>
<text x="195.4" y="67.3">FMU_CAP6</text>
<text x="254.7" y="67.3">FMU_CAP6_PORT</text>
<text x="40" y="80.7">I2C4_SDA_EXTERNAL2</text>
<text x="40.3" y="82.6">I2C4_SCL_EXTERNAL2</text>
<text x="108" y="80.7">I2C4_SDA</text>
<text x="108" y="82.6">I2C4_SCL</text>
<text x="117.7" y="80.7">I2C3_SDA_EXTERNAL3</text>
<text x="117.9" y="82.6">I2C3_SCL_EXTERNAL3</text>
<text x="182" y="80.7">I2C3_SDA</text>
<text x="182" y="82.6">I2C3_SCL</text>
<text x="70.5" y="117.6">USART2_CTS</text>
<text x="70.6" y="115.4">USART2_RTS</text>
<text x="71.2" y="119.8">USART2_RX</text>
<text x="133.6" y="119.8">TELEM1_RX</text>
<text x="133.6" y="117.6">TELEM1_CTS</text>
<text x="133.6" y="115.4">TELEM1_RTS</text>
<text x="71.2" y="124.3">USART1_RX</text>
<text x="71.3" y="122.1">USART2_TX</text>
<text x="133.6" y="124.3">GPS1_RX</text>
<text x="133.6" y="122.1">TELEM1_TX</text>
<text x="190.8" y="126">FMU_PWM2</text>
<text x="190.8" y="123.2">FMU_PWM1</text>
<text x="256.5" y="126">FMU_CH1-PROT</text>
<text x="71.3" y="126.6">USART1_TX</text>
<text x="133.6" y="126.6">GPS1_TX</text>
<text x="190.8" y="131.5">FMU_PWM4</text>
<text x="190.8" y="128.8">FMU_PWM3</text>
<text x="256.5" y="128.8">FMU_CH2-PROT</text>
<text x="256.5" y="131.5">FMU_CH3-PROT</text>
<text x="190.8" y="137.1">FMU_PWM6</text>
<text x="190.8" y="134.3">FMU_PWM5</text>
<text x="256.5" y="134.3">FMU_CH4-PROT</text>
<text x="256.5" y="137.1">FMU_CH5-PROT</text>
<text x="190.8" y="142.7">FMU_PWM8</text>
<text x="190.8" y="139.9">FMU_PWM7</text>
<text x="256.5" y="139.9">FMU_CH6-PROT</text>
<text x="256.5" y="142.7">FMU_CH7-PROT</text>
<text x="256.5" y="145.5">FMU_CH8-PROT</text>
<text x="68.6" y="164.1">UART7_RX</text>
<text x="68.8" y="166.3">UART7_TX</text>
<text x="131.9" y="164.1">DEBUG_RX</text>
<text x="131.9" y="166.3">DEBUG_TX</text>
<text x="67.1" y="173.1">USART6_RTS</text>
<text x="68.6" y="168.6">UART4_RX</text>
<text x="68.8" y="170.8">UART4_TX</text>
<text x="131.9" y="168.6">UART4_RXI</text>
<text x="131.9" y="170.8">UART4_TXD</text>
<text x="131.9" y="173.1">TELEM2_RTS</text>
<text x="67" y="175.2">USART6_CTS</text>
<text x="67.7" y="177.4">USART6_RX</text>
<text x="67.9" y="179.7">USART6_TX</text>
<text x="131.9" y="175.2">TELEM2_CTS</text>
<text x="131.9" y="177.4">TELEM2_RX</text>
<text x="131.9" y="179.7">TELEM2_TX</text>
</g>
<g font-size="1.7" fill="#008000">
<text x="62.6" y="51.9">I2C1_SCL_GPS1</text>
<text x="62.6" y="50.1">I2C1_SDA_GPS1</text>
<text x="138.5" y="51.9">I2C2_SCL_UART4</text>
<text x="138.5" y="50.1">I2C2_SDA_UART4</text>
<text x="60.7" y="79.8">I2C4_SDA_EXTERN</text>
<text x="60.7" y="81.7">I2C4_SCL_EXTERNAL2</text>
<text x="75.6" y="79.8">AL2</text>
<text x="138.4" y="79.8">I2C3_SDA_EXT</text>
<text x="138.4" y="81.7">I2C3_SCL_EXT</text>
<text x="149.8" y="81.7">ERNAL3</text>
<text x="150" y="79.8">ERNAL</text>
<text x="155.5" y="79.8">3</text>
</g>
<g font-size="1.7" fill="#11037f">
<text x="220" y="119.5">2</text>
<text x="227.5" y="114.6" transform="rotate(-90 227.5 114.6)">1</text>
<text x="232.2" y="114.6" transform="rotate(-90 232.2 114.6)">24</text>
<text x="240.5" y="119.5">23</text>
<text x="220" y="122.2">3</text>
<text x="220" y="125">4</text>
<text x="223.6" y="120.4">DIR VDD_5V_INB</text>
<text x="223.6" y="123.2">A1</text>
<text x="223.6" y="126">A2</text>
<text x="235.5" y="123.2">OE</text>
<text x="235.8" y="126">B1</text>
<text x="240.5" y="125">21 FMU_CH1-PROT</text>
<text x="240.5" y="122.2">22</text>
<text x="220" y="127.8">5</text>
<text x="220" y="130.6">6</text>
<text x="223.6" y="128.8">A3</text>
<text x="223.6" y="131.5">A4</text>
<text x="228.4" y="127.7" transform="rotate(-90 228.4 127.7)">VDD_5V_INA</text>
<text x="233.1" y="127.7" transform="rotate(-90 233.1 127.7)">VDD_5V_INB</text>
<text x="235.8" y="131.5">B3</text>
<text x="235.8" y="128.8">B2</text>
<text x="240.5" y="130.6">19 FMU_CH3-PROT</text>
<text x="240.5" y="127.8">20 FMU_CH2-PROT</text>
<text x="220" y="133.4">7</text>
<text x="220" y="136.2">8</text>
<text x="223.6" y="134.3">A5</text>
<text x="223.6" y="137.1">A6</text>
<text x="235.8" y="137.1">B5</text>
<text x="235.8" y="134.3">B4</text>
<text x="240.5" y="136.2">17 FMU_CH5-PROT</text>
<text x="240.5" y="133.4">18 FMU_CH4-PROT</text>
<text x="219.1" y="141.8">10</text>
<text x="220" y="139">9</text>
<text x="223.6" y="139.9">A7</text>
<text x="223.6" y="142.7">A8</text>
<text x="235.8" y="142.7">B7</text>
<text x="235.8" y="139.9">B6</text>
<text x="240.5" y="141.8">15 FMU_CH7-PROT</text>
<text x="240.5" y="139">16 FMU_CH6-PROT</text>
<text x="219.1" y="144.6">11</text>
<text x="223.6" y="145.5">GND</text>
<text x="229.4" y="148.3" transform="rotate(-90 229.4 148.3)">GND</text>
<text x="234" y="148.3" transform="rotate(-90 234 148.3)">GND</text>
<text x="235.8" y="145.5">B8</text>
<text x="240.5" y="144.6">14 FMU_CH8-PROT</text>
<text x="228.4" y="152.8" transform="rotate(-90 228.4 152.8)">12</text>
<text x="233.1" y="152.8" transform="rotate(-90 233.1 152.8)">13</text>
</g>
<g font-size="1.4" fill="#800000">
<text x="206.6" y="55.2">FMU_CAP1</text>
<text x="206.6" y="57.4">FMU_CAP2</text>
<text x="206.6" y="59.6">FMU_CAP3</text>
<text x="206.6" y="61.9">FMU_SPARE_4</text>
<text x="206.6" y="64.1">FMU_CAP5</text>
<text x="206.6" y="66.4">FMU_CAP6</text>
<text x="83.3" y="125.6">USART1_TX</text>
<text x="83.3" y="123.4">USART1_RX</text>
<text x="119.8" y="125.6">GPS1_TX</text>
<text x="119.8" y="123.4">GPS1_RX</text>
</g>
<g font-size="1.4" fill="#bf00bf">
<text x="242.1" y="55.2">FMU_CAP1_PORT</text>
<text x="242.1" y="57.4">FMU_CAP2_PORT</text>
<text x="242.1" y="59.6">FMU_CAP3_PORT</text>
<text x="242.1" y="61.9">FMU_SPARE_4_PORT</text>
<text x="242.1" y="64.1">FMU_CAP5_PORT</text>
<text x="242.1" y="66.4">FMU_CAP6_PORT</text>
</g>
<g font-size="1.4" fill="#009cca">
<text x="83.3" y="118.9">USART2_RX</text>
<text x="83.3" y="116.8">USART2_CTS</text>
<text x="83.3" y="114.5">USART2_RTS</text>
<text x="83.3" y="121.2">USART2_TX</text>
<text x="79.8" y="163.2">UART7_RX</text>
<text x="79.8" y="165.4">UART7_TX</text>
</g>
<g font-size="1.4" fill="#0000bf">
<text x="79.8" y="167.6">UART4_RX</text>
<text x="120" y="167.6">UART4_RXI</text>
<text x="79.8" y="169.8">UART4_TX</text>
<text x="120" y="169.8">UART4_TXD</text>
</g>
<g font-size="1.4" fill="#de4f16">
<text x="79.8" y="172.1">USART6_RTS</text>
<text x="120" y="172.1">TELEM2_RTS</text>
<text x="79.8" y="174.4">USART6_CTS</text>
<text x="79.8" y="176.6">USART6_RX</text>
<text x="79.8" y="178.9">USART6_TX</text>
<text x="120" y="174.4">TELEM2_CTS</text>
<text x="120" y="176.6">TELEM2_RX</text>
<text x="120" y="178.9">TELEM2_TX</text>
</g>
</svg>
